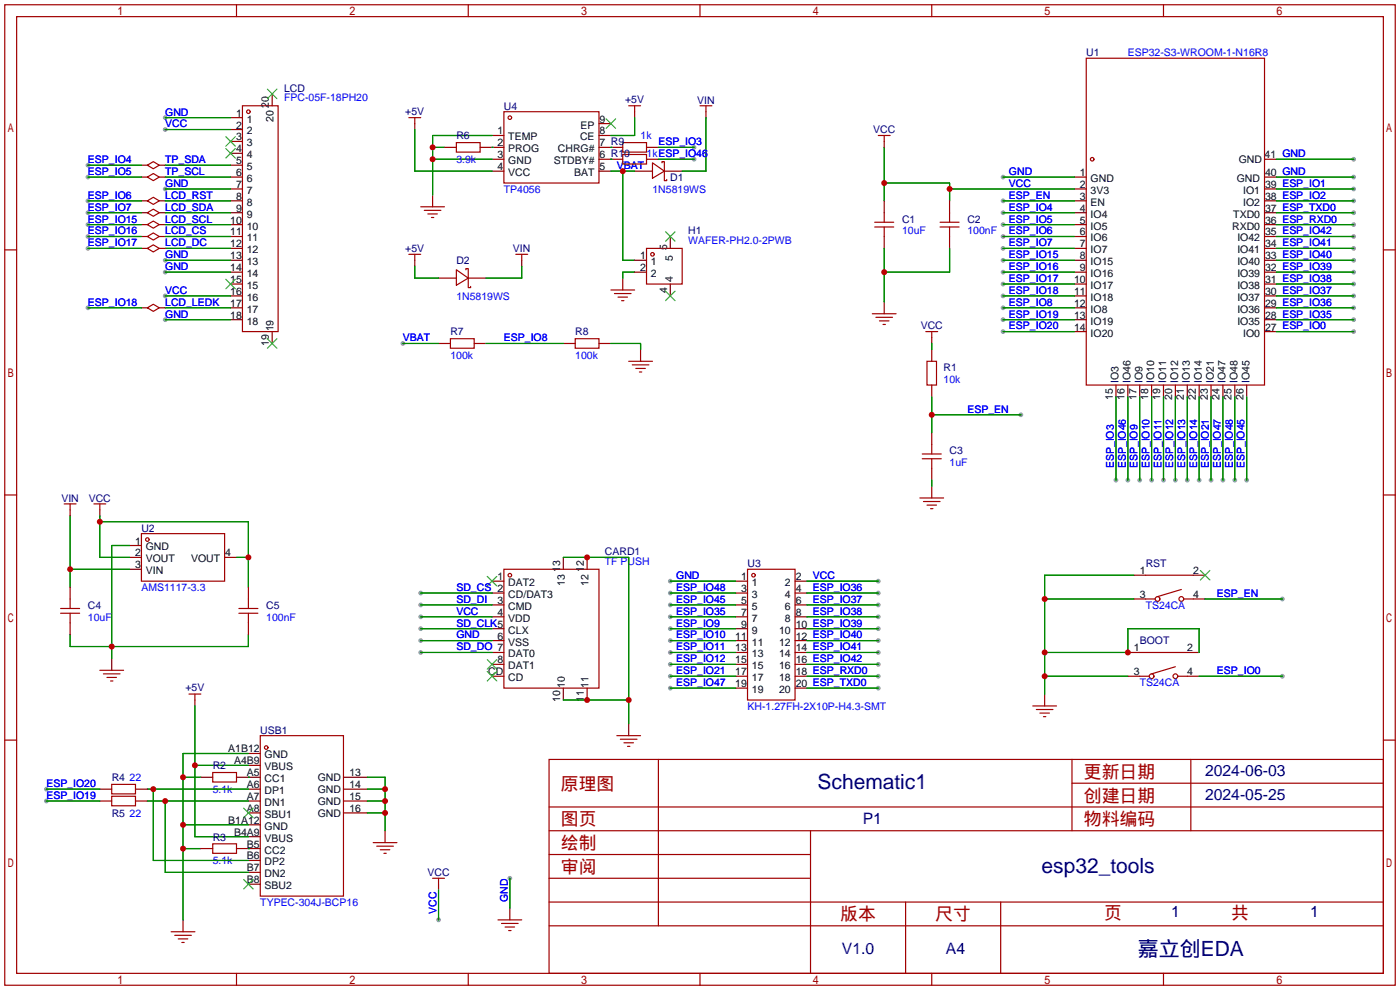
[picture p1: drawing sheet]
<svg xmlns="http://www.w3.org/2000/svg" width="299mm" height="212mm" viewBox="0 0 299 212" stroke-linecap="round" stroke-linejoin="round" font-family="sans-serif">
<g fill="#999">
<circle cx="214.4" cy="37.8" r=".51"/>
<circle cx="214.4" cy="42.9" r=".51"/>
<circle cx="214.4" cy="45.5" r=".51"/>
<circle cx="214.4" cy="48" r=".51"/>
<circle cx="214.4" cy="50.5" r=".51"/>
<circle cx="214.4" cy="53.1" r=".51"/>
<circle cx="214.4" cy="55.6" r=".51"/>
<circle cx="214.4" cy="58.2" r=".51"/>
<circle cx="214.4" cy="60.7" r=".51"/>
<circle cx="214.4" cy="63.2" r=".51"/>
<circle cx="214.4" cy="65.8" r=".51"/>
<circle cx="214.4" cy="68.3" r=".51"/>
<circle cx="214.4" cy="70.9" r=".51"/>
<circle cx="238.5" cy="102.6" r=".51"/>
<circle cx="241" cy="102.6" r=".51"/>
<circle cx="243.6" cy="102.6" r=".51"/>
<circle cx="246.1" cy="102.6" r=".51"/>
<circle cx="248.7" cy="102.6" r=".51"/>
<circle cx="251.2" cy="102.6" r=".51"/>
<circle cx="253.7" cy="102.6" r=".51"/>
<circle cx="256.3" cy="102.6" r=".51"/>
<circle cx="258.8" cy="102.6" r=".51"/>
<circle cx="261.4" cy="102.6" r=".51"/>
<circle cx="263.9" cy="102.6" r=".51"/>
<circle cx="266.4" cy="102.6" r=".51"/>
<circle cx="289.3" cy="34" r=".51"/>
<circle cx="289.3" cy="37.8" r=".51"/>
<circle cx="289.3" cy="40.4" r=".51"/>
<circle cx="289.3" cy="42.9" r=".51"/>
<circle cx="289.3" cy="45.5" r=".51"/>
<circle cx="289.3" cy="48" r=".51"/>
<circle cx="289.3" cy="50.5" r=".51"/>
<circle cx="289.3" cy="53.1" r=".51"/>
<circle cx="289.3" cy="55.6" r=".51"/>
<circle cx="289.3" cy="58.2" r=".51"/>
<circle cx="289.3" cy="60.7" r=".51"/>
<circle cx="289.3" cy="63.2" r=".51"/>
<circle cx="289.3" cy="65.8" r=".51"/>
<circle cx="289.3" cy="68.3" r=".51"/>
<circle cx="289.3" cy="70.9" r=".51"/>
<circle cx="93.7" cy="196.6" r=".51"/>
<circle cx="109" cy="187.7" r=".51"/>
<circle cx="35.3" cy="68.3" r=".51"/>
<circle cx="35.3" cy="25.1" r=".51"/>
<circle cx="218.2" cy="88.6" r=".51"/>
<circle cx="18.8" cy="50.5" r=".51"/>
<circle cx="18.8" cy="48" r=".51"/>
<circle cx="18.8" cy="45.5" r=".51"/>
<circle cx="18.8" cy="42.9" r=".51"/>
<circle cx="35.3" cy="40.4" r=".51"/>
<circle cx="35.3" cy="55.6" r=".51"/>
<circle cx="35.3" cy="58.2" r=".51"/>
<circle cx="35.3" cy="27.7" r=".51"/>
<circle cx="274.1" cy="128" r=".51"/>
<circle cx="274.1" cy="144.5" r=".51"/>
<circle cx="9.9" cy="168.7" r=".51"/>
<circle cx="9.9" cy="171.2" r=".51"/>
<circle cx="143.3" cy="124.2" r=".51"/>
<circle cx="143.3" cy="126.7" r=".51"/>
<circle cx="143.3" cy="129.3" r=".51"/>
<circle cx="143.3" cy="131.8" r=".51"/>
<circle cx="143.3" cy="134.4" r=".51"/>
<circle cx="143.3" cy="136.9" r=".51"/>
<circle cx="143.3" cy="139.4" r=".51"/>
<circle cx="143.3" cy="142" r=".51"/>
<circle cx="143.3" cy="144.5" r=".51"/>
<circle cx="143.3" cy="147.1" r=".51"/>
<circle cx="187.7" cy="124.2" r=".51"/>
<circle cx="187.7" cy="126.7" r=".51"/>
<circle cx="187.7" cy="129.3" r=".51"/>
<circle cx="187.7" cy="131.8" r=".51"/>
<circle cx="187.7" cy="134.4" r=".51"/>
<circle cx="187.7" cy="136.9" r=".51"/>
<circle cx="187.7" cy="139.4" r=".51"/>
<circle cx="187.7" cy="142" r=".51"/>
<circle cx="187.7" cy="144.5" r=".51"/>
<circle cx="187.7" cy="147.1" r=".51"/>
<circle cx="89.9" cy="126.7" r=".51"/>
<circle cx="89.9" cy="131.8" r=".51"/>
<circle cx="89.9" cy="134.4" r=".51"/>
<circle cx="89.9" cy="136.9" r=".51"/>
<circle cx="89.9" cy="139.4" r=".51"/>
<circle cx="89.9" cy="129.3" r=".51"/>
<circle cx="35.3" cy="63.2" r=".51"/>
<circle cx="18.8" cy="53.1" r=".51"/>
<circle cx="18.8" cy="65.8" r=".51"/>
<circle cx="18.8" cy="37.8" r=".51"/>
<circle cx="18.8" cy="35.3" r=".51"/>
<circle cx="86.1" cy="73.4" r=".51"/>
<circle cx="148.3" cy="31.5" r=".51"/>
<circle cx="148.3" cy="34" r=".51"/>
</g>
<g fill="none" stroke="#a10000" stroke-width=".25">
<path d="M1 1h297.2v209.6h-297.2zM3.6 3.6h292.1v204.4h-292.1zM50.5 1v2.6M100.1 1v2.6M149.6 1v2.6M199.1 1v2.6M232.2 12.4h38.1v69.9h-38.1zM248.7 1v2.6M31.5 37.8l1.3-.7 1.2 .7-1.2 .8zM31.5 35.3l1.3-.8 1.2 .8-1.2 .8zM51.8 22.6h7.6v48.3h-7.6zM87.4 25.1h2.5"/>
<path d="M88.6 25.1v1.3M97.5 30.5h5.1v2h-5.1zM107.7 23.9h20.3v15.2h-20.3zM133.1 30.5h5.1v2h-5.1zM133.1 33h5.1v2.1h-5.1zM134.4 22.6h2.5M135.6 22.6v1.3M139.4 34.8l2.6 1.8-2.6 1.5zM141.5 34.8v-.3h.5v4.1h.5v-.2M149.6 22.6h2.5M150.9 22.6v1.3M187.7 29h2.5"/>
<path d="M189 29v1.2M1 53.4h2.6M31.5 50.5l1.3-.7 1.2 .7-1.2 .8zM31.5 48l1.3-.8 1.2 .8-1.2 .8zM31.5 45.5l1.3-.8 1.2 .8-1.2 .7zM31.5 42.9l1.3-.7 1.2 .7-1.2 .8zM31.5 53.1l1.3-.8 1.2 .8-1.2 .7zM87.4 54.4h2.5M88.6 54.4v1.2M89.9 44.2h5.1M90.7 45h3.5M91.4 45.7h2.1"/>
<path d="M92.2 46.5h.5M97.5 57.7l2.6 1.7-2.6 1.6zM99.6 57.7v-.3h.5v4.1h.5v-.3M110.2 54.4h2.6M111.5 54.4v1.2M138.2 53.1h7.6v7.6h-7.6zM186.9 48.5h4.1M186.9 47.5h4.1M189 45.5v2M189 48.5v2M200.9 48.5h4.1M200.9 47.5h4.1"/>
<path d="M202.9 45.5v2M202.9 48.5v2M295.7 53.4h2.5M31.5 65.8l1.3-.8 1.2 .8-1.2 .7zM96.3 72.4h5v2h-5zM122.9 72.4h5.1v2h-5.1zM130.6 62h5M131.3 62.7h3.6M132.1 63.5h2M132.8 64.3h.5M134.4 77.2h5M135.1 78h3.6"/>
<path d="M135.9 78.7h2M136.7 79.5h.5M186.4 67.1h5.1M187.2 67.8h3.6M188 68.6h2M188.7 69.3h.5M197.9 70.9h2.5M198.1 77.2h2.1v5.1h-2.1zM199.1 70.9v1.2M197.1 97h4.1M197.1 98h4.1M199.1 95v2"/>
<path d="M199.1 98v2.1M1 105.8h2.6M13.7 107.7h2.6M15 107.7v1.3M20.1 107.7h2.5M21.3 107.7v1.3M30.2 114h17.8v10.2h-17.8zM196.6 106.4h5.1M197.4 107.2h3.5M198.1 107.9h2.1M198.9 108.7h.5M295.7 105.8h2.5"/>
<path d="M13 131.1h4M13 130h4M15 128v2M15 131.1v2M51.1 131.1h4M51.1 130h4M53.1 128v2M53.1 131.1v2M107.7 121.7h20.3v25.4h-20.3zM159.8 121.7h10.1v27.9h-10.1zM243.6 139.4h10.1M244.9 128h2"/>
<path d="M244.9 122.9h10.1M252.5 126l-5.1 1.5M253 128h2M1 158.2h2.6M21.3 143.3h5.1M22.1 144h3.6M22.9 144.8h2M23.6 145.5h.5M40.4 148.3h2.5M41.7 148.3v1.3M55.6 157.2h17.8v34.3h-17.8zM131.8 157.2h5.1"/>
<path d="M132.6 158h3.5M133.3 158.8h2.1M134.1 159.5h.5M220.7 150.9h5.1M221.5 151.6h3.5M222.2 152.4h2.1M223 153.2h.5M243.6 144.5h2M251.2 142.5l-5.1 1.5M251.7 144.5h2M295.7 158.2h2.5M23.9 167.6h5.1v2.1h-5.1z"/>
<path d="M23.9 170.2h5.1v2h-5.1zM45.5 165.1h5v2h-5zM117.3 162.3h178.4v45.7h-178.4zM117.3 177.5h178.4M117.3 172.5h178.4M140.7 162.3v35.6M173.2 177.5v30.5M229.1 162.3v15.2M229.1 167.4h66.6M254.5 162.3v15.2M36.6 199.1h5.1M37.3 199.9h3.6"/>
<path d="M45.5 180.3h5v2.1h-5zM79.8 180.1h5M80.5 180.8h3.6M81.3 181.6h2M82 182.4h.5M92.5 187.7h2.5M93.7 187.7v1.3M106.4 196.6h5.1M107.2 197.4h3.5M107.9 198.1h2.1M108.7 198.9h.5M117.3 182.6h55.9"/>
<path d="M117.3 197.9h178.4M117.3 192.8h178.4M117.3 187.7h55.9M193.5 192.8v15.2M213.9 192.8v15.2M38.1 200.7h2M38.9 201.4h.5M50.5 208v2.6M100.1 208v2.6M149.6 208v2.6M199.1 208v2.6M248.7 208v2.6"/>
<circle cx="53.1" cy="23.9" r=".38"/>
<circle cx="109" cy="25.1" r=".38"/>
<circle cx="233.4" cy="34" r=".38"/>
<circle cx="139.4" cy="54.4" r=".38"/>
<circle cx="31.5" cy="115.3" r=".38"/>
<circle cx="109" cy="122.9" r=".38"/>
<circle cx="161" cy="122.9" r=".38"/>
<circle cx="247.4" cy="128" r=".51"/>
<circle cx="252.5" cy="128" r=".51"/>
<circle cx="56.9" cy="159.8" r=".38"/>
<circle cx="246.1" cy="144.5" r=".51"/>
<circle cx="251.2" cy="144.5" r=".51"/>
</g>
<g fill="none" stroke="#870000" stroke-width=".25">
<path d="M30.2 37.8h1.3M30.2 35.3h1.3M34 37.8h1.3M34 35.3h1.3M49.3 37.8h2.5M49.3 25.1h2.5M49.3 27.7h2.5M49.3 30.2h2.5M49.3 32.8h2.5M49.3 35.3h2.5M58.2 20.1v2.5M88.6 26.4v1.3"/>
<path d="M95 31.5h2.5M102.6 31.5h5.1M105.2 34h2.5M105.2 29h2.5M105.2 36.6h2.5M128 34h5.1M128 29h2.6M128 31.5h5.1M128 36.6h2.6M128 26.4h2.6M135.6 36.6h3.8M135.6 23.9v1.2"/>
<path d="M138.2 34h2.5M138.2 31.5h2.5M142 36.6h3.8M150.9 23.9v1.2M189 30.2v1.3M229.6 37.8h2.6M270.3 37.8h2.5M270.3 34h2.5M30.2 42.9h1.3M30.2 45.5h1.3M30.2 48h1.3M30.2 50.5h1.3"/>
<path d="M30.2 53.1h1.3M34 42.9h1.3M34 45.5h1.3M34 48h1.3M34 50.5h1.3M34 53.1h1.3M49.3 40.4h2.5M49.3 42.9h2.5M49.3 45.5h2.5M49.3 48h2.5M49.3 50.5h2.5M49.3 53.1h2.5"/>
<path d="M49.3 55.6h2.5M49.3 58.2h2.5M88.6 55.6v1.3M92.5 41.7v2.5M93.7 59.4h3.8M100.1 59.4h3.8M111.5 55.6v1.3M133.1 59.4v2.6M135.6 55.6h2.6M135.6 58.2h2.6M143.3 50.5v2.6M189 42.9v2.6"/>
<path d="M189 50.5v2.6M202.9 42.9v2.6M202.9 50.5v2.6M229.6 40.4h2.6M229.6 42.9h2.6M229.6 45.5h2.6M229.6 48h2.6M229.6 50.5h2.6M229.6 53.1h2.6M229.6 55.6h2.6M229.6 58.2h2.6M270.3 40.4h2.5"/>
<path d="M270.3 42.9h2.5M270.3 45.5h2.5M270.3 48h2.5M270.3 50.5h2.5M270.3 53.1h2.5M270.3 55.6h2.5M270.3 58.2h2.5M30.2 65.8h1.3M34 65.8h1.3M49.3 60.7h2.5M49.3 63.2h2.5M49.3 65.8h2.5"/>
<path d="M49.3 68.3h2.5M58.2 70.9v2.5M93.7 73.4h2.6M101.3 73.4h2.6M120.4 73.4h2.5M128 73.4h2.6M136.9 74.7v2.5M143.3 60.7v2.5M189 64.5v2.6M199.1 72.1v1.3M199.1 74.7v2.5M229.6 60.7h2.6"/>
<path d="M229.6 63.2h2.6M229.6 65.8h2.6M229.6 68.3h2.6M229.6 70.9h2.6M270.3 60.7h2.5M270.3 63.2h2.5M270.3 65.8h2.5M270.3 68.3h2.5M270.3 70.9h2.5M199.1 82.3v2.5M199.1 92.5v2.5M238.5 82.3v2.5"/>
<path d="M241 82.3v2.5M243.6 82.3v2.5M246.1 82.3v2.5M248.7 82.3v2.5M251.2 82.3v2.5M253.7 82.3v2.5M256.3 82.3v2.5M258.8 82.3v2.5M261.4 82.3v2.5M263.9 82.3v2.5M266.4 82.3v2.5M15 109v1.2"/>
<path d="M21.3 109v1.2M27.7 116.6h2.5M27.7 119.1h2.5M48 119.1h2.5M120.4 119.1v2.6M125.5 119.1v2.6M199.1 100.1v2.5M199.1 103.9v2.5M15 125.5v2.5M15 133.1v2.5M27.7 121.7h2.5M53.1 125.5v2.5"/>
<path d="M53.1 133.1v2.5M105.2 139.4h2.5M105.2 124.2h2.5M105.2 126.7h2.5M105.2 129.3h2.5M105.2 131.8h2.5M105.2 134.4h2.5M105.2 136.9h2.5M157.2 139.4h2.6M157.2 124.2h2.6M157.2 126.7h2.6M157.2 129.3h2.6"/>
<path d="M157.2 131.8h2.6M157.2 134.4h2.6M157.2 136.9h2.6M169.9 139.4h2.6M169.9 124.2h2.6M169.9 126.7h2.6M169.9 129.3h2.6M169.9 131.8h2.6M169.9 134.4h2.6M169.9 136.9h2.6M241 139.4h2.6M242.3 122.9h2.6"/>
<path d="M242.3 128h2.6M253.7 139.4h2.6M255 122.9h2.6M255 128h2.6M23.9 140.7v2.6M41.7 149.6v1.3M105.2 144.5h2.5M105.2 142h2.5M120.4 147.1v2.5M125.5 147.1v2.5M134.4 154.7v2.5M157.2 144.5h2.6"/>
<path d="M157.2 147.1h2.6M157.2 142h2.6M169.9 144.5h2.6M169.9 147.1h2.6M169.9 142h2.6M223.3 148.3v2.6M241 144.5h2.6M253.7 144.5h2.6M21.3 168.7h2.6M21.3 171.2h2.6M29 168.7h2.5M29 171.2h2.5"/>
<path d="M42.9 166.1h2.6M50.5 166.1h5.1M53.1 161h2.5M53.1 163.6h2.5M53.1 168.7h2.5M53.1 171.2h2.5M53.1 173.7h2.5M53.1 176.3h2.5M53.1 178.8h2.5M73.4 166.1h5.1M73.4 168.7h5.1M73.4 171.2h5.1"/>
<path d="M73.4 173.7h5.1M82.3 177.5v2.6M39.1 196.6v2.5M42.9 181.4h2.6M50.5 181.4h5.1M53.1 183.9h2.5M53.1 186.4h2.5M53.1 189h2.5M93.7 189v1.2M109 194.1v2.5"/>
</g>
<g fill="none" stroke="#3c3" stroke-width=".25">
<path d="M57.1 19.1l2.1 2M59.2 19.1l-2.1 2M48.3 29.2l2 2M48.3 31.8l2 2M50.3 29.2l-2 2M50.3 31.8l-2 2M129.5 25.4l2.1 2M131.6 25.4l-2.1 2M48.3 59.7l2 2M50.3 59.7l-2 2M142.2 49.5l2.1 2.1M144.3 49.5l-2.1 2.1"/>
<path d="M57.1 72.4l2.1 2M59.2 72.4l-2.1 2M142.2 62.2l2.1 2.1M144.3 62.2l-2.1 2.1M104.1 123.2l2.1 2M106.2 123.2l-2.1 2M256.5 121.9l2.1 2.1M258.6 121.9l-2.1 2.1M104.1 141l2.1 2M104.1 143.5l2.1 2M106.2 141l-2.1 2M106.2 143.5l-2.1 2"/>
<path d="M52.1 172.7l2 2.1M54.1 172.7l-2 2.1M52.1 188l2 2M54.1 188l-2 2"/>
</g>
<g fill="none" stroke="#008700" stroke-width=".25">
<path d="M18.8 37.8h11.4M18.8 35.3h11.4M35.3 37.8h14M35.3 35.3h14M35.3 25.1h14M35.3 27.7h14M88.6 27.7v8.9h16.6M92.5 34h12.7M92.5 31.5h2.5M105.2 31.5h.1M105.2 29h-12.7v12.7M130.6 31.5h.1"/>
<path d="M130.6 34h.1M130.6 36.6h5M133.1 36.6v19h2.5M135.6 25.1v3.9h-5M140.7 34h7.6M140.7 31.5h7.6M150.9 25.1v11.5h-5.1M189 31.5v11.4M189 39.1h13.9v3.8M214.4 37.8h15.2M272.8 37.8h16.5M272.8 34h16.5"/>
<path d="M18.8 53.1h11.4M18.8 42.9h11.4M18.8 45.5h11.4M18.8 48h11.4M18.8 50.5h11.4M35.3 53.1h14M35.3 40.4h14M35.3 42.9h14M35.3 45.5h14M35.3 48h14M35.3 50.5h14M35.3 55.6h14"/>
<path d="M35.3 58.2h14M88.6 56.9v2.5h5.1M111.5 56.9v2.5h-7.6M135.6 58.2h-2.5v1.2M189 53.1v11.4M202.9 53.1v5.1h-13.9M202.9 40.4h26.7M214.4 53.1h15.2M214.4 42.9h15.2M214.4 45.5h15.2M214.4 48h15.2M214.4 50.5h15.2"/>
<path d="M214.4 55.6h15.2M214.4 58.2h15.2M272.8 53.1h16.5M272.8 40.4h16.5M272.8 42.9h16.5M272.8 45.5h16.5M272.8 48h16.5M272.8 50.5h16.5M272.8 55.6h16.5M272.8 58.2h16.5M18.8 65.8h11.4M35.3 63.2h14"/>
<path d="M35.3 65.8h14M35.3 68.3h14M86.1 73.4h7.6M103.9 73.4h16.5M130.6 73.4h6.3v1.3M199.1 73.4v1.3M214.4 60.7h15.2M214.4 63.2h15.2M214.4 65.8h15.2M214.4 68.3h15.2M214.4 70.9h15.2M272.8 60.7h16.5"/>
<path d="M272.8 63.2h16.5M272.8 65.8h16.5M272.8 68.3h16.5M272.8 70.9h16.5M199.1 84.8v7.7M199.1 88.6h19.1M238.5 84.8v17.8M241 84.8v17.8M243.6 84.8v17.8M246.1 84.8v17.8M248.7 84.8v17.8M251.2 84.8v17.8"/>
<path d="M253.7 84.8v17.8M256.3 84.8v17.8M258.8 84.8v17.8M261.4 84.8v17.8M263.9 84.8v17.8M266.4 84.8v17.8M15 110.2v15.3M21.3 110.2v8.9h6.4M21.3 111.5h31.8v14M27.7 116.6h-3.8v24.1M50.5 119.1h2.6M120.4 119.1h14v35.6"/>
<path d="M199.1 102.6v1.3M15 121.7h12.7M15 135.6v2.6h38.1v-2.6M89.9 139.4h15.3M89.9 134.4h15.3M89.9 126.7h15.3M89.9 129.3h15.3M89.9 131.8h15.3M89.9 136.9h15.3M143.3 139.4h13.9M143.3 134.4h13.9M143.3 124.2h13.9"/>
<path d="M143.3 126.7h13.9M143.3 129.3h13.9M143.3 131.8h13.9M143.3 136.9h13.9M172.5 139.4h15.2M172.5 134.4h15.2M172.5 124.2h15.2M172.5 126.7h15.2M172.5 129.3h15.2M172.5 131.8h15.2M172.5 136.9h15.2M223.3 139.4h17.7v-5h15.3v5"/>
<path d="M223.3 128h19M242.3 122.9h-19v25.4M257.6 128h16.5M41.7 150.9v27.9h11.4M120.4 149.6h14M143.3 144.5h13.9M143.3 142h13.9M143.3 147.1h13.9M172.5 144.5h15.2M172.5 142h15.2M172.5 147.1h15.2M223.3 144.5h17.7"/>
<path d="M256.3 144.5h17.8M9.9 168.7h11.4M9.9 171.2h11.4M31.5 168.7h21.6M31.5 171.2h21.6M32.8 168.7v15.2h20.3M35.3 171.2v15.2h17.8M39.1 176.3h14M39.1 166.1h3.8M41.7 163.6h11.4M53.1 166.1h.1M53.1 161h-14v35.6"/>
<path d="M78.5 166.1h3.8v11.4M78.5 168.7h3.8M78.5 171.2h3.8M78.5 173.7h3.8M39.1 181.4h3.8M53.1 181.4h.1M93.7 190.2v6.4M109 187.7v6.4"/>
</g>
<g fill="#c00">
<circle cx="189" cy="39.1" r=".63"/>
<circle cx="202.9" cy="40.4" r=".63"/>
<circle cx="189" cy="58.2" r=".63"/>
<circle cx="199.1" cy="88.6" r=".63"/>
<circle cx="223.3" cy="144.5" r=".63"/>
<circle cx="223.3" cy="128" r=".63"/>
<circle cx="223.3" cy="139.4" r=".63"/>
<circle cx="241" cy="139.4" r=".63"/>
<circle cx="41.7" cy="163.6" r=".63"/>
<circle cx="39.1" cy="166.1" r=".63"/>
<circle cx="39.1" cy="176.3" r=".63"/>
<circle cx="39.1" cy="181.4" r=".63"/>
<circle cx="82.3" cy="168.7" r=".63"/>
<circle cx="82.3" cy="171.2" r=".63"/>
<circle cx="82.3" cy="173.7" r=".63"/>
<circle cx="35.3" cy="171.2" r=".63"/>
<circle cx="32.8" cy="168.7" r=".63"/>
<circle cx="15" cy="121.7" r=".63"/>
<circle cx="21.3" cy="111.5" r=".63"/>
<circle cx="53.1" cy="119.1" r=".63"/>
<circle cx="23.9" cy="138.2" r=".63"/>
<circle cx="134.4" cy="149.6" r=".63"/>
<circle cx="125.5" cy="119.1" r=".63"/>
<circle cx="125.5" cy="149.6" r=".63"/>
<circle cx="92.5" cy="31.5" r=".63"/>
<circle cx="92.5" cy="34" r=".63"/>
<circle cx="133.1" cy="36.6" r=".63"/>
</g>
<g font-size="4.5" fill="#000080">
<text x="174.7" y="168.7">Schematic1</text>
<text x="222.6" y="186.5">esp32_tools</text>
<text x="243.2" y="204.3">嘉立创EDA</text>
</g>
<g font-size="3.8" fill="#a00000">
<text x="231.6" y="166.2">更新日期</text>
<text x="119.9" y="168.8">原理图</text>
<text x="231.6" y="171.3">创建日期</text>
<text x="119.9" y="176.4">图页</text>
<text x="231.6" y="176.4">物料编码</text>
<text x="119.9" y="181.5">绘制</text>
<text x="119.9" y="186.6">审阅</text>
<text x="179.6" y="196.7">版本</text>
<text x="199.9" y="196.7">尺寸</text>
<text x="236" y="196.5">页</text>
<text x="263.1" y="196.5">共</text>
</g>
<g font-size="3.4" fill="#000080">
<text x="257.6" y="165.9">2024-06-03</text>
<text x="257.6" y="170.9">2024-05-25</text>
<text x="184.4" y="176">P1</text>
<text x="250.3" y="196.1">1</text>
<text x="280" y="196.1">1</text>
<text x="179.9" y="204">V1.0</text>
<text x="202.2" y="204">A4</text>
</g>
<g font-size="2.2" fill="#000080">
<text x="232.2" y="12">U1</text>
<text x="60.7" y="19.6">LCD</text>
<text x="107.7" y="23.4">U4</text>
<text x="133.6" y="22">+5V</text>
<text x="149" y="22.2">VIN</text>
<text x="86.6" y="24.5">+5V</text>
<text x="97.5" y="29.8">R6</text>
<text x="186.6" y="28.5">VCC</text>
<text x="143.3" y="38.7">D1</text>
<text x="192.8" y="47.6">C1</text>
<text x="206.8" y="47.6">C2</text>
<text x="86.6" y="53.8">+5V</text>
<text x="109.6" y="53.9">VIN</text>
<text x="147.1" y="50.1">H1</text>
<text x="97.5" y="56.4">D2</text>
<text x="96.3" y="71.7">R7</text>
<text x="122.9" y="71.7">R8</text>
<text x="196.8" y="70.4">VCC</text>
<text x="201.7" y="79.3">R1</text>
<text x="202.9" y="97.1">C3</text>
<text x="13.1" y="107.2">VIN</text>
<text x="19" y="107.2">VCC</text>
<text x="30.2" y="113.6">U2</text>
<text x="129.3" y="118.7">CARD1</text>
<text x="159.8" y="121.2">U3</text>
<text x="244.9" y="121.2">RST</text>
<text x="18.8" y="130.1">C4</text>
<text x="56.9" y="130.1">C5</text>
<text x="243.6" y="137.7">BOOT</text>
<text x="39.6" y="147.7">+5V</text>
<text x="55.6" y="156.8">USB1</text>
<text x="23.9" y="166.9">R4</text>
<text x="45.5" y="164.4">R2</text>
<text x="23.9" y="174.6">R5</text>
<text x="45.5" y="179.6">R3</text>
<text x="91.4" y="187.3">VCC</text>
</g>
<g font-size="2.2" fill="#00f">
<text x="241" y="12">ESP32-S3-WROOM-1-N16R8</text>
<text x="60.7" y="21.6">FPC-05F-18PH20</text>
<text x="35.3" y="24.7">GND</text>
<text x="35.3" y="27.2">VCC</text>
<text x="136.9" y="29.8">1k</text>
<text x="18.8" y="34.9">ESP_IO4</text>
<text x="35.3" y="34.9">TP_SDA</text>
<text x="97.5" y="34.9">3.9k</text>
<text x="138.2" y="33.6">1kESP_IO46</text>
<text x="140.7" y="31">ESP_IO3</text>
<text x="18.8" y="37.4">ESP_IO5</text>
<text x="35.3" y="37.4">TP_SCL</text>
<text x="35.3" y="39.9">GND</text>
<text x="107.7" y="41.2">TP4056</text>
<text x="131.8" y="36.1">VBAT</text>
<text x="139.4" y="41.2">1N5819WS</text>
<text x="215.6" y="37.4">GND</text>
<text x="215.6" y="39.9">VCC</text>
<text x="18.8" y="47.6">ESP_IO15</text>
<text x="18.8" y="45">ESP_IO7</text>
<text x="18.8" y="42.5">ESP_IO6</text>
<text x="35.3" y="47.6">LCD_SCL</text>
<text x="35.3" y="45">LCD_SDA</text>
<text x="35.3" y="42.5">LCD_RST</text>
<text x="215.6" y="42.5">ESP_EN</text>
<text x="215.6" y="45">ESP_IO4</text>
<text x="215.6" y="47.6">ESP_IO5</text>
<text x="18.8" y="50.1">ESP_IO16</text>
<text x="18.8" y="52.6">ESP_IO17</text>
<text x="35.3" y="52.6">LCD_DC</text>
<text x="35.3" y="50.1">LCD_CS</text>
<text x="147.1" y="52.1">WAFER-PH2.0-2PWB</text>
<text x="192.8" y="50.1">10uF</text>
<text x="206.8" y="50.1">100nF</text>
<text x="215.6" y="50.1">ESP_IO6</text>
<text x="215.6" y="52.6">ESP_IO7</text>
<text x="35.3" y="55.2">GND</text>
<text x="35.3" y="57.7">GND</text>
<text x="215.6" y="55.2">ESP_IO15</text>
<text x="215.6" y="57.7">ESP_IO16</text>
<text x="18.8" y="65.3">ESP_IO18</text>
<text x="35.3" y="65.3">LCD_LEDK</text>
<text x="35.3" y="62.8">VCC</text>
<text x="97.5" y="64.1">1N5819WS</text>
<text x="215.6" y="60.3">ESP_IO17</text>
<text x="215.6" y="62.8">ESP_IO18</text>
<text x="215.6" y="65.3">ESP_IO8</text>
<text x="35.3" y="67.9">GND</text>
<text x="215.6" y="67.9">ESP_IO19</text>
<text x="215.6" y="70.4">ESP_IO20</text>
<text x="86.1" y="73">VBAT</text>
<text x="96.3" y="76.8">100k</text>
<text x="107.7" y="73">ESP_IO8</text>
<text x="122.9" y="76.8">100k</text>
<text x="201.7" y="81.8">10k</text>
<text x="206.8" y="88.2">ESP_EN</text>
<text x="202.9" y="99.6">1uF</text>
<text x="238.1" y="100.1" transform="rotate(-90 238.1 100.1)">ESP_IO3</text>
<text x="240.6" y="100.1" transform="rotate(-90 240.6 100.1)">ESP_IO46</text>
<text x="243.1" y="100.1" transform="rotate(-90 243.1 100.1)">ESP_IO9</text>
<text x="245.7" y="100.1" transform="rotate(-90 245.7 100.1)">ESP_IO10</text>
<text x="248.2" y="100.1" transform="rotate(-90 248.2 100.1)">ESP_IO11</text>
<text x="250.8" y="100.1" transform="rotate(-90 250.8 100.1)">ESP_IO12</text>
<text x="253.3" y="100.1" transform="rotate(-90 253.3 100.1)">ESP_IO13</text>
<text x="255.8" y="100.1" transform="rotate(-90 255.8 100.1)">ESP_IO14</text>
<text x="258.4" y="100.1" transform="rotate(-90 258.4 100.1)">ESP_IO21</text>
<text x="260.9" y="100.1" transform="rotate(-90 260.9 100.1)">ESP_IO47</text>
<text x="263.5" y="100.1" transform="rotate(-90 263.5 100.1)">ESP_IO48</text>
<text x="266" y="100.1" transform="rotate(-90 266 100.1)">ESP_IO45</text>
<text x="129.3" y="120.7">TF PUSH</text>
<text x="144.5" y="123.8">GND</text>
<text x="173.7" y="123.8">VCC</text>
<text x="30.2" y="126.3">AMS1117-3.3</text>
<text x="97.5" y="126.3">SD_CS 2</text>
<text x="97.5" y="131.4">VCC</text>
<text x="97.5" y="128.8">SD_DI</text>
<text x="144.5" y="126.3">ESP_IO48</text>
<text x="144.5" y="128.8">ESP_IO45</text>
<text x="144.5" y="131.4">ESP_IO35</text>
<text x="173.7" y="126.3">ESP_IO36</text>
<text x="173.7" y="128.8">ESP_IO37</text>
<text x="173.7" y="131.4">ESP_IO38</text>
<text x="244.9" y="130.1">TS24CA</text>
<text x="260.1" y="127.6">ESP_EN</text>
<text x="18.8" y="132.6">10uF</text>
<text x="56.9" y="132.6">100nF</text>
<text x="97.5" y="133.9">SD_CLK5</text>
<text x="97.5" y="136.5">GND</text>
<text x="144.5" y="133.9">ESP_IO9</text>
<text x="144.5" y="136.5">ESP_IO10</text>
<text x="97.5" y="139">SD_DO 7</text>
<text x="144.5" y="139">ESP_IO11</text>
<text x="144.5" y="141.5">ESP_IO12</text>
<text x="144.5" y="144.1">ESP_IO21</text>
<text x="144.5" y="146.6">ESP_IO47</text>
<text x="243.6" y="146.6">TS24CA</text>
<text x="260.1" y="144.1">ESP_IO0</text>
<text x="159.8" y="151.7">KH-1.27FH-2X10P-H4.3-SMT</text>
<text x="27.7" y="166.9">22</text>
<text x="9.9" y="168.2">ESP_IO20</text>
<text x="9.9" y="170.7">ESP_IO19</text>
<text x="45.5" y="169.5">5.1k</text>
<text x="27.7" y="174.6">22</text>
<text x="45.5" y="184.7">5.1k</text>
<text x="55.6" y="193.6">TYPEC-304J-BCP16</text>
<text x="93.3" y="195.3" transform="rotate(-90 93.3 195.3)">VCC</text>
<text x="108.5" y="192.8" transform="rotate(-90 108.5 192.8)">GND</text>
</g>
<g font-size="2.2">
<text x="57.5" y="23.1" transform="rotate(-90 57.5 23.1)">20</text>
<text x="50.4" y="24.9">1</text>
<text x="50.4" y="27.5">2</text>
<text x="52.8" y="26.2">1</text>
<text x="52.8" y="28.7">2</text>
<text x="58.5" y="26.1" transform="rotate(-90 58.5 26.1)">20</text>
<text x="106.3" y="28.7">1</text>
<text x="124.1" y="27.5">EP</text>
<text x="128.1" y="28.7">8</text>
<text x="128.1" y="26.2">9</text>
<text x="50.4" y="30">3</text>
<text x="50.4" y="32.6">4</text>
<text x="50.4" y="35.1">5</text>
<text x="52.8" y="31.3">3</text>
<text x="52.8" y="33.8">4</text>
<text x="106.3" y="31.3">2</text>
<text x="106.3" y="33.8">3</text>
<text x="108.6" y="30">TEMP</text>
<text x="108.6" y="32.6">PROG</text>
<text x="108.6" y="35.1">GND</text>
<text x="118.4" y="35.1">STDBY#</text>
<text x="119.2" y="32.6">CHRG#</text>
<text x="124" y="30">CE</text>
<text x="128.1" y="33.8">6 R10</text>
<text x="128.1" y="31.3">7 R9</text>
<text x="264.8" y="34.8">GND</text>
<text x="270.3" y="33.8">41 GND</text>
<text x="50.4" y="37.6">6</text>
<text x="50.4" y="40.2">7</text>
<text x="52.8" y="36.4">5</text>
<text x="52.8" y="38.9">6</text>
<text x="52.8" y="41.4">7</text>
<text x="106.3" y="36.4">4</text>
<text x="108.6" y="37.6">VCC</text>
<text x="122.7" y="37.6">BAT</text>
<text x="128.1" y="36.4">5</text>
<text x="230.8" y="37.6">1</text>
<text x="230.8" y="40.2">2</text>
<text x="233.1" y="38.9">GND</text>
<text x="233.1" y="41.4">3V3</text>
<text x="264.3" y="38.9">GND</text>
<text x="265.7" y="41.4">IO1</text>
<text x="270.4" y="40.2">39 ESP_IO1</text>
<text x="270.4" y="37.6">40 GND</text>
<text x="49.2" y="47.8">10</text>
<text x="50.4" y="42.7">8</text>
<text x="50.4" y="45.3">9</text>
<text x="52.8" y="44">8</text>
<text x="52.8" y="46.5">9</text>
<text x="230.8" y="42.7">3</text>
<text x="230.8" y="45.3">4</text>
<text x="230.8" y="47.8">5</text>
<text x="233.1" y="44">EN</text>
<text x="233.1" y="46.5">IO4</text>
<text x="263.6" y="46.5">TXD0</text>
<text x="265.7" y="44">IO2</text>
<text x="270.4" y="47.8">36 ESP_RXD0</text>
<text x="270.4" y="45.3">37 ESP_TXD0</text>
<text x="270.4" y="42.7">38 ESP_IO2</text>
<text x="49.2" y="50.3">11</text>
<text x="49.2" y="52.9">12</text>
<text x="52.8" y="49.1">10</text>
<text x="52.8" y="51.6">11</text>
<text x="142.6" y="53.4" transform="rotate(-90 142.6 53.4)">5</text>
<text x="230.8" y="50.3">6</text>
<text x="230.8" y="52.9">7</text>
<text x="233.1" y="49.1">IO5</text>
<text x="233.1" y="51.6">IO6</text>
<text x="263.3" y="49.1">RXD0</text>
<text x="264.5" y="51.6">IO42</text>
<text x="270.4" y="52.9">34 ESP_IO41</text>
<text x="270.4" y="50.3">35 ESP_IO42</text>
<text x="49.2" y="55.4">13</text>
<text x="49.2" y="58">14</text>
<text x="52.8" y="54.1">12</text>
<text x="52.8" y="56.7">13</text>
<text x="52.8" y="59.2">14</text>
<text x="136.8" y="55.4">1</text>
<text x="136.8" y="58">2</text>
<text x="139.1" y="56.7">1</text>
<text x="139.1" y="59.2">2</text>
<text x="143.8" y="55.8" transform="rotate(-90 143.8 55.8)">5</text>
<text x="230.8" y="55.4">8</text>
<text x="230.8" y="58">9</text>
<text x="233.1" y="54.1">IO7</text>
<text x="233.1" y="56.7">IO15</text>
<text x="233.1" y="59.2">IO16</text>
<text x="264.5" y="59.2">IO39</text>
<text x="264.5" y="56.7">IO40</text>
<text x="264.5" y="54.1">IO41</text>
<text x="270.4" y="58">32 ESP_IO39</text>
<text x="270.4" y="55.4">33 ESP_IO40</text>
<text x="49.2" y="60.5">15</text>
<text x="49.2" y="63">16</text>
<text x="49.2" y="65.6">17</text>
<text x="52.8" y="61.8">15</text>
<text x="52.8" y="64.3">16</text>
<text x="142.6" y="62.6" transform="rotate(-90 142.6 62.6)">4</text>
<text x="143.8" y="60.3" transform="rotate(-90 143.8 60.3)">4</text>
<text x="229.5" y="60.5">10</text>
<text x="229.5" y="63">11</text>
<text x="229.5" y="65.6">12</text>
<text x="233.1" y="61.8">IO17</text>
<text x="233.1" y="64.3">IO18</text>
<text x="264.5" y="64.3">IO37</text>
<text x="264.5" y="61.8">IO38</text>
<text x="270.4" y="65.6">29 ESP_IO36</text>
<text x="270.4" y="63">30 ESP_IO37</text>
<text x="270.4" y="60.5">31 ESP_IO38</text>
<text x="49.2" y="68.1">18</text>
<text x="52.8" y="66.8">17</text>
<text x="52.8" y="69.4">18</text>
<text x="58.5" y="70.8" transform="rotate(-90 58.5 70.8)">19</text>
<text x="229.5" y="68.1">13</text>
<text x="229.5" y="70.7">14</text>
<text x="233.1" y="66.8">IO8</text>
<text x="233.1" y="69.4">IO19</text>
<text x="233.1" y="71.9">IO20</text>
<text x="264.5" y="69.4">IO35</text>
<text x="264.5" y="66.8">IO36</text>
<text x="265.7" y="71.9">IO0</text>
<text x="270.4" y="70.7">27 ESP_IO0</text>
<text x="270.4" y="68.1">28 ESP_IO35</text>
<text x="57.5" y="73.8" transform="rotate(-90 57.5 73.8)">19</text>
<text x="239.1" y="81.8" transform="rotate(-90 239.1 81.8)">IO3</text>
<text x="241.6" y="81.8" transform="rotate(-90 241.6 81.8)">IO46</text>
<text x="244.2" y="81.8" transform="rotate(-90 244.2 81.8)">IO9</text>
<text x="246.7" y="81.8" transform="rotate(-90 246.7 81.8)">IO10</text>
<text x="249.2" y="81.8" transform="rotate(-90 249.2 81.8)">IO11</text>
<text x="251.8" y="81.8" transform="rotate(-90 251.8 81.8)">IO12</text>
<text x="254.3" y="81.8" transform="rotate(-90 254.3 81.8)">IO13</text>
<text x="256.9" y="81.8" transform="rotate(-90 256.9 81.8)">IO14</text>
<text x="259.4" y="81.8" transform="rotate(-90 259.4 81.8)">IO21</text>
<text x="261.9" y="81.8" transform="rotate(-90 261.9 81.8)">IO47</text>
<text x="264.5" y="81.8" transform="rotate(-90 264.5 81.8)">IO48</text>
<text x="267" y="81.8" transform="rotate(-90 267 81.8)">IO45</text>
<text x="237.8" y="85.4" transform="rotate(-90 237.8 85.4)">15</text>
<text x="240.3" y="85.4" transform="rotate(-90 240.3 85.4)">16</text>
<text x="242.9" y="85.4" transform="rotate(-90 242.9 85.4)">17</text>
<text x="245.4" y="85.4" transform="rotate(-90 245.4 85.4)">18</text>
<text x="248" y="85.4" transform="rotate(-90 248 85.4)">19</text>
<text x="250.5" y="85.4" transform="rotate(-90 250.5 85.4)">20</text>
<text x="253" y="85.4" transform="rotate(-90 253 85.4)">21</text>
<text x="255.6" y="85.4" transform="rotate(-90 255.6 85.4)">22</text>
<text x="258.1" y="85.4" transform="rotate(-90 258.1 85.4)">23</text>
<text x="260.7" y="85.4" transform="rotate(-90 260.7 85.4)">24</text>
<text x="263.2" y="85.4" transform="rotate(-90 263.2 85.4)">25</text>
<text x="265.7" y="85.4" transform="rotate(-90 265.7 85.4)">26</text>
<text x="28.9" y="116.4">1</text>
<text x="28.9" y="118.9">2</text>
<text x="31.2" y="117.6">GND</text>
<text x="48.1" y="118.9">4</text>
<text x="28.9" y="121.5">3</text>
<text x="31.2" y="120.2">VOUT</text>
<text x="31.2" y="122.7">VIN</text>
<text x="40.8" y="120.2">VOUT</text>
<text x="106.3" y="124">1</text>
<text x="108.6" y="125.3">DAT2</text>
<text x="119.7" y="122.2" transform="rotate(-90 119.7 122.2)">13</text>
<text x="120.7" y="125.2" transform="rotate(-90 120.7 125.2)">13</text>
<text x="124.8" y="122.2" transform="rotate(-90 124.8 122.2)">12</text>
<text x="125.8" y="125.2" transform="rotate(-90 125.8 125.2)">12</text>
<text x="158.4" y="124">1</text>
<text x="160.7" y="125.3">1</text>
<text x="167.7" y="125.3">2</text>
<text x="170.1" y="124">2</text>
<text x="243.6" y="122.7">1</text>
<text x="255" y="122.7">2</text>
<text x="106.3" y="129.1">3</text>
<text x="106.3" y="131.6">4</text>
<text x="108.6" y="127.8">CD/DAT3</text>
<text x="108.6" y="130.3">CMD</text>
<text x="158.4" y="126.5">3</text>
<text x="158.4" y="129.1">5</text>
<text x="158.4" y="131.6">7</text>
<text x="160.7" y="127.8">3</text>
<text x="160.7" y="130.3">5</text>
<text x="167.7" y="130.3">6</text>
<text x="167.7" y="127.8">4</text>
<text x="170.1" y="131.6">8</text>
<text x="170.1" y="129.1">6</text>
<text x="170.1" y="126.5">4</text>
<text x="243.6" y="127.8">3</text>
<text x="255" y="127.8">4</text>
<text x="106.3" y="136.7">6</text>
<text x="108.6" y="132.9">VDD</text>
<text x="108.6" y="135.4">CLX</text>
<text x="108.6" y="138">VSS</text>
<text x="157.1" y="136.7">11</text>
<text x="158.4" y="134.2">9</text>
<text x="160.7" y="132.9">7</text>
<text x="160.7" y="135.4">9</text>
<text x="160.7" y="138">11</text>
<text x="166.5" y="138">12</text>
<text x="166.5" y="135.4">10</text>
<text x="167.7" y="132.9">8</text>
<text x="170.1" y="136.7">12 ESP_IO40</text>
<text x="170.1" y="134.2">10 ESP_IO39</text>
<text x="106.3" y="141.8">8</text>
<text x="108.6" y="140.5">DAT0</text>
<text x="108.6" y="143">DAT1</text>
<text x="157.1" y="139.2">13</text>
<text x="157.1" y="141.8">15</text>
<text x="160.7" y="140.5">13</text>
<text x="160.7" y="143">15</text>
<text x="166.5" y="143">16</text>
<text x="166.5" y="140.5">14</text>
<text x="170.1" y="141.8">16 ESP_IO42</text>
<text x="170.1" y="139.2">14 ESP_IO41</text>
<text x="242.3" y="139.2">1</text>
<text x="253.7" y="139.2">2</text>
<text x="104.3" y="144.3">CD</text>
<text x="108.6" y="145.6">CD</text>
<text x="120.7" y="147" transform="rotate(-90 120.7 147)">10</text>
<text x="125.8" y="147" transform="rotate(-90 125.8 147)">11</text>
<text x="157.1" y="144.3">17</text>
<text x="157.1" y="146.9">19</text>
<text x="160.7" y="145.6">17</text>
<text x="160.7" y="148.1">19</text>
<text x="166.5" y="148.1">20</text>
<text x="166.5" y="145.6">18</text>
<text x="170.1" y="146.9">20 ESP_TXD0</text>
<text x="170.1" y="144.3">18 ESP_RXD0</text>
<text x="242.3" y="144.3">3</text>
<text x="253.7" y="144.3">4</text>
<text x="119.7" y="150" transform="rotate(-90 119.7 150)">10</text>
<text x="124.8" y="150" transform="rotate(-90 124.8 150)">11</text>
<text x="48.8" y="160.8">A1B12</text>
<text x="50" y="163.4">A4B9</text>
<text x="52.8" y="165.9">A5</text>
<text x="56.6" y="162.1">GND</text>
<text x="56.6" y="164.6">VBUS</text>
<text x="56.6" y="167.2">CC1</text>
<text x="67.9" y="166.9">GND</text>
<text x="74.7" y="165.9">13</text>
<text x="52.8" y="168.4">A6</text>
<text x="52.8" y="171">A7</text>
<text x="52.8" y="173.5">A8</text>
<text x="56.6" y="169.7">DP1</text>
<text x="56.6" y="172.3">DN1</text>
<text x="67.9" y="169.5">GND</text>
<text x="67.9" y="172">GND</text>
<text x="74.7" y="168.4">14</text>
<text x="74.7" y="171">15</text>
<text x="74.7" y="173.5">16</text>
<text x="48.8" y="176.1">B1A12</text>
<text x="50" y="178.6">B4A9</text>
<text x="56.6" y="174.8">SBU1</text>
<text x="56.6" y="177.3">GND</text>
<text x="56.6" y="179.9">VBUS</text>
<text x="67.9" y="174.5">GND</text>
<text x="52.8" y="181.1">B5</text>
<text x="52.8" y="183.7">B6</text>
<text x="56.6" y="182.4">CC2</text>
<text x="56.6" y="185">DP2</text>
<text x="52.8" y="186.2">B7</text>
<text x="52.8" y="188.8">B8</text>
<text x="56.6" y="187.5">DN2</text>
<text x="56.6" y="190">SBU2</text>
</g>
</svg>
